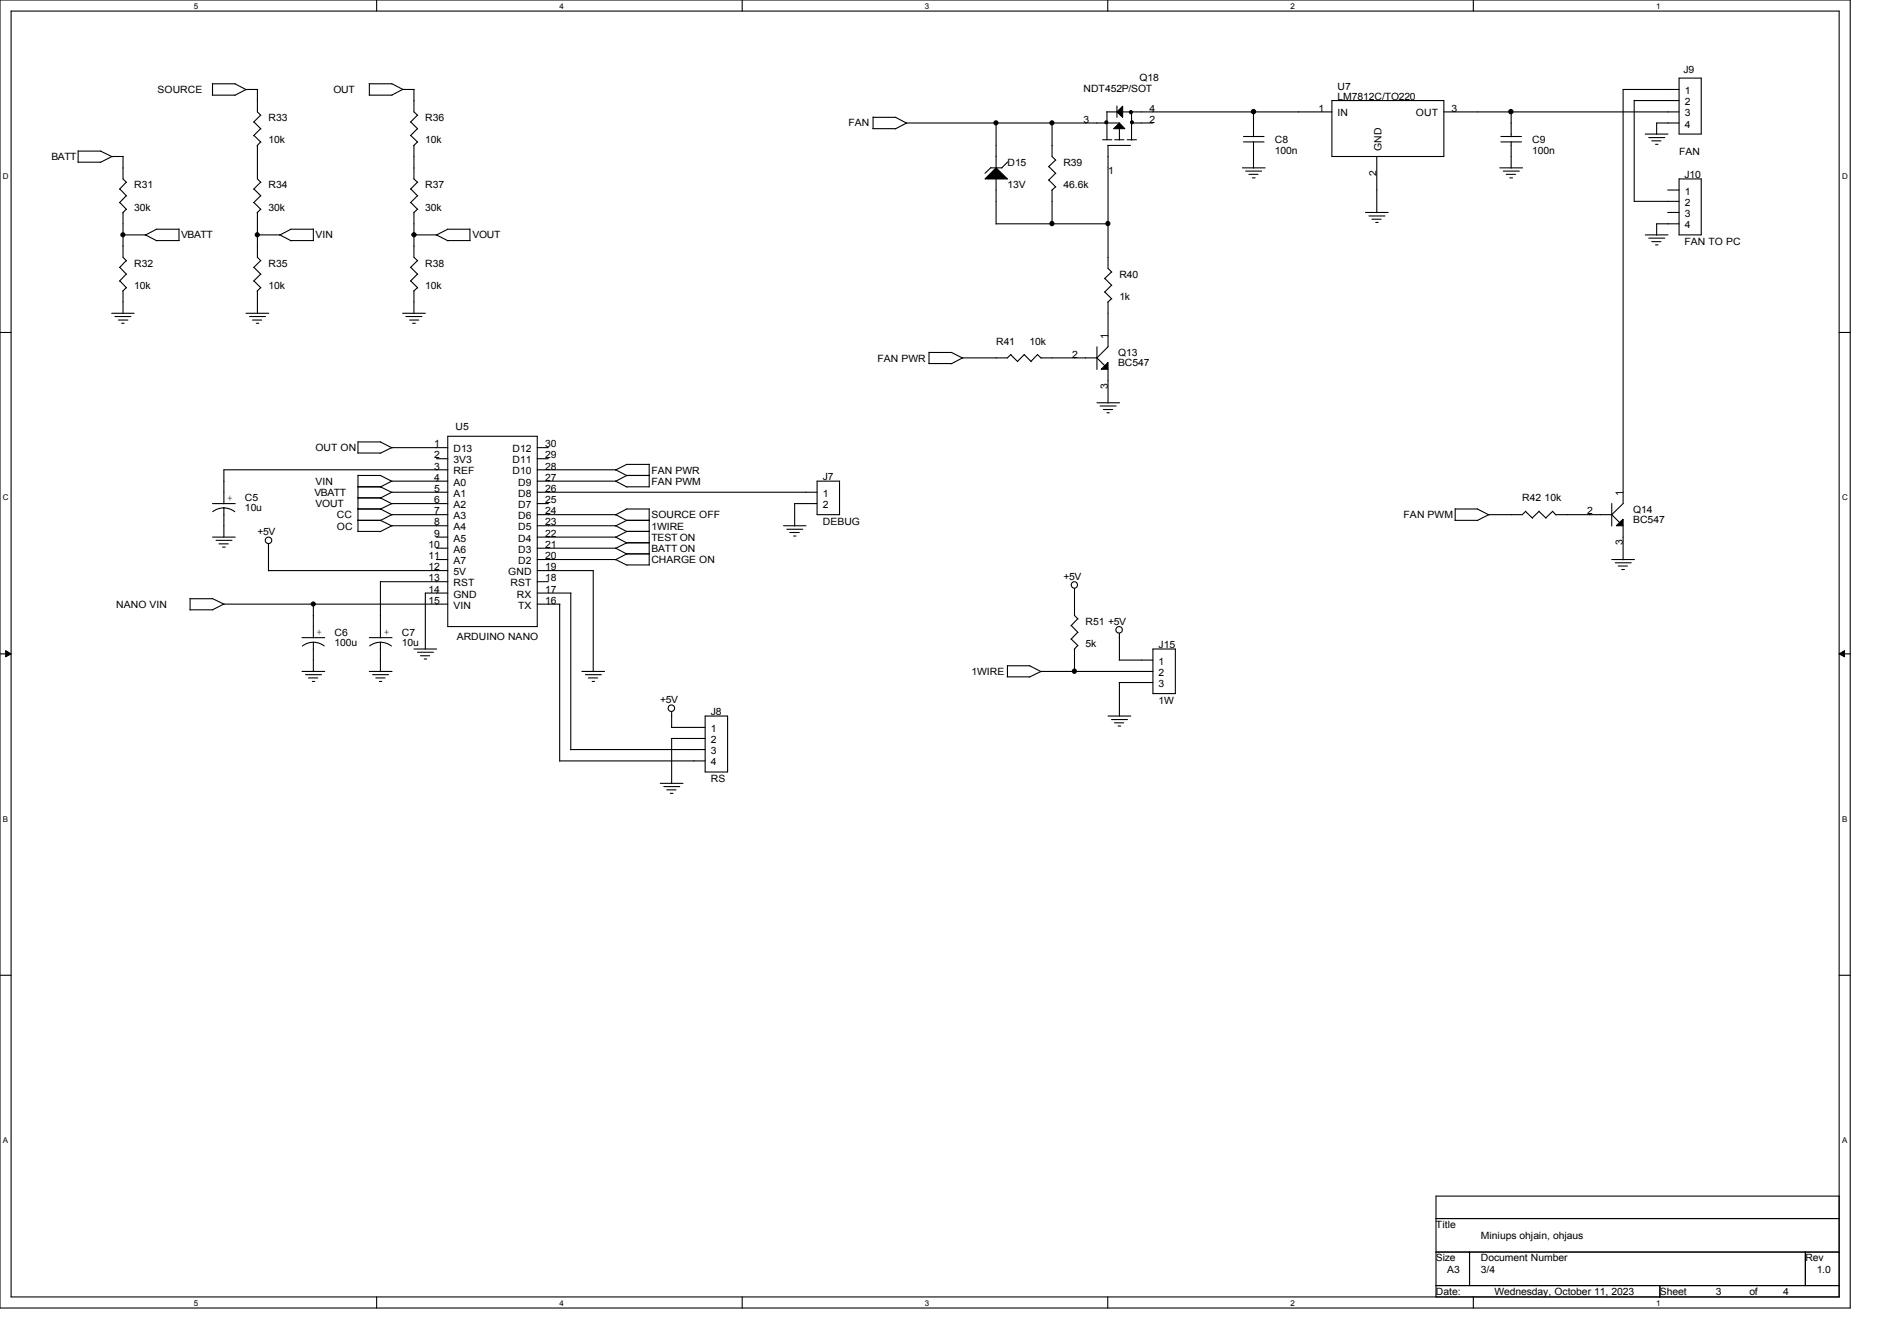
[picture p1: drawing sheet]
<svg xmlns="http://www.w3.org/2000/svg" width="297mm" height="210mm" viewBox="0 0 297 210" stroke-linecap="round" stroke-linejoin="round" font-family="sans-serif">
<path d="M0 0h289.7v204.9h-289.7zM1.7 1.7h286.3v201.4h-286.3z" fill="none" stroke="#000" stroke-width=".17"/>
<g fill="#fff">
<path d="M30.4 .2h.6v1.4h-.6z"/>
<path d="M30.4 203.3h.6v1.4h-.6z"/>
</g>
<path d="M59 0v1.7M59 203.1v1.8" fill="none" stroke="#000" stroke-width=".17"/>
<g fill="#fff">
<path d="M87.6 .2h.7v1.4h-.7z"/>
<path d="M87.6 203.3h.7v1.4h-.7z"/>
</g>
<path d="M116.2 0v1.7M116.2 203.1v1.8" fill="none" stroke="#000" stroke-width=".17"/>
<g fill="#fff">
<path d="M144.8 .2h.7v1.4h-.7z"/>
<path d="M144.8 203.3h.7v1.4h-.7z"/>
</g>
<path d="M173.4 0v1.7M173.4 203.1v1.8" fill="none" stroke="#000" stroke-width=".17"/>
<g fill="#fff">
<path d="M202.1 .2h.6v1.4h-.6z"/>
<path d="M202.1 203.3h.6v1.4h-.6z"/>
</g>
<path d="M230.7 0v1.7M230.7 203.1v1.8" fill="none" stroke="#000" stroke-width=".17"/>
<g fill="#fff">
<path d="M259.3 .2h.7v1.4h-.7z"/>
<path d="M259.3 203.3h.7v1.4h-.7z"/>
<path d="M.5 26.9h.9v1.4h-.9z"/>
<path d="M288.4 26.9h.9v1.4h-.9z"/>
<path d="M.5 77.2h.9v1.4h-.9z"/>
<path d="M288.4 77.2h.9v1.4h-.9z"/>
</g>
<path d="M0 52.1h1.7M288 52.1h1.7" fill="none" stroke="#000" stroke-width=".17"/>
<g fill="#fff">
<path d="M.5 127.6h.8v1.3h-.8z"/>
<path d="M288.4 127.6h.8v1.3h-.8z"/>
</g>
<path d="M0 102.4h1.7M288 102.4h1.7" fill="none" stroke="#000" stroke-width=".17"/>
<path d="M.9 101.9l.8 .5-.8 .5zM288 102.4l.8-.5v1z" fill="#000" stroke="#000" stroke-width=".16"/>
<g fill="#fff">
<path d="M.5 177.9h.8v1.4h-.8z"/>
<path d="M288.4 177.9h.8v1.4h-.8z"/>
</g>
<g fill="none" stroke="#000" stroke-width=".17">
<path d="M33.2 14.9h3.6M33.3 13.1h3.5M33.3 13.1v1.8M36.8 13.1l1.8 1M39.8 19.1l1.1 1.1M40.3 14v3.5l.6 .6M40.3 14h-1.8l-1.8 .9M40.8 18l-1.1 1.1M57.8 13.1h3.5M57.8 14.9h3.6M57.8 13.1v1.8M61.3 13.1l1.8 .9h1.8"/>
<path d="M63.1 14l-1.8 .9M64.3 19.1l1.1 1.1M64.8 14v3.5l.6 .6M65.4 18l-1.1 1.1M136.7 18.4h3.6M136.7 18.3v1.9M140.2 18.4l1.8 .9M156 19.2v7.1M164.7 19.3v5.2l.6 .6M173.3 17.5h1.6M173.3 17.5v4.4M174.9 16.6v1.8"/>
<path d="M175.3 19.3h-33.4l-1.7 .9M175.7 17.5h32.8M177.1 19.3h3.4M177.2 17.5v4.4M196.3 17.5v3.9M208.5 15.7h17.6v8.8h-17.6zM226.1 17.5h36.8M236.6 17.5v3.9M255.9 15.7h7M255.9 15.7v15.8h7M262.9 12.2h3.5v8.8h-3.5zM262.9 14h-8.8v64.9l-1.8 1.7"/>
<path d="M262.9 19.3h-3.5v1.7M12.2 25.4h3.5M12.2 23.7h3.6M12.2 23.6v1.8M15.7 23.7l1.9 .9M18.8 29.6l1 1.1M18.8 31.7l1 1.1M19.3 36.8h3.5M19.3 24.5v3.5l.5 .6M19.3 33.3v7l.5 .6M19.3 24.5h-1.8l-1.8 .9M19.8 28.5l-1.1 1.1"/>
<path d="M19.8 30.6l-1.1 1.1M19.8 32.8l-.6 .5M22.8 36.8l1.8 .9M24.5 35.9h3.5M24.5 35.9l-1.8 .9M24.5 37.7h3.6M28 35.9v1.8M39.8 29.6l1.1 1.1M39.8 31.7l1.1 1.1M39.8 21.2l1.1 1.1M40.3 36.8h3.6M40.3 22.8v5.2l.6 .6"/>
<path d="M40.3 33.3v7l.6 .6M40.8 28.5l-1.1 1.1M40.8 30.6l-1.1 1.1M40.8 32.8l-.5 .5M40.8 20.2l-1.1 1.1M40.8 22.2l-.5 .6M43.8 36.8l1.8 .9M45.5 35.9h3.6M45.6 37.7h3.5M45.6 35.9l-1.8 .9M49.1 35.9v1.8M64.3 29.6l1.1 1.1"/>
<path d="M64.3 31.7l1.1 1.1M64.3 21.2l1.1 1.1M64.8 36.8h3.6M64.8 22.8v5.2l.6 .6M64.8 33.3v7l.6 .6M65.4 28.5l-1.1 1.1M65.4 30.6l-1.1 1.1M65.4 32.8l-.6 .5M65.4 20.2l-1.1 1.1M65.4 22.2l-.6 .6M68.3 36.8l1.8 .9M70.1 35.9h3.5"/>
<path d="M70.1 37.7h3.5M70.1 35.9l-1.8 .9M73.6 35.9v1.8M136.7 20.2h3.5M155.1 26.3h1.8M155.2 26.2l-1 .9M156 28v7.1M156 35.1h17.5M157.8 25.4l-1 .9M164.2 26.1l1.1 1.1M164.2 28.2l1.1 1.1M164.7 29.8v5.3"/>
<path d="M165.3 25.1l-1.1 1M165.3 27.1l-1.1 1.1M165.3 29.3l-.6 .5M172.6 21.9h1.5M173.4 22.8h3.6M173.5 22.8v19.2l.6 .6M174.5 21.9h1.5M175.3 20.2v1.7M176.5 21.9h1.4M194.5 26.3h3.6M194.7 22.2h3.2M194.7 21.4h3.2"/>
<path d="M195 26.8h2.5M195.5 27.3h1.5M196.1 27.9h.4M196.3 22.2v4.1M213.8 33.3h3.5M214.3 33.8h2.5M214.8 34.3h1.4M215.4 34.8h.4M215.6 24.5v8.8M234.8 26.3h3.6M235 22.2h3.2M235 21.4h3.2"/>
<path d="M235.4 26.8h2.5M235.8 27.3h1.5M236.4 27.9h.4M236.6 22.2v4.1M257.6 21h3.6M257.6 36.8h3.6M258.1 21.5h2.5M258.1 37.3h2.5M258.6 22.1h1.5M258.6 37.8h1.5M259.2 22.6h.4M259.2 38.4h.4"/>
<path d="M261.1 33.3h1.8M261.1 29.8h1.8M262.9 28h3.5v8.8h-3.5zM262.9 35.1h-3.5v1.7M17.5 49.1h3.5M18 49.6h2.5M18.5 50.1h1.5M18.8 41.9l1 1.1M18.8 44l1 1.1M19 50.6h.4M19.3 45.6v3.5M19.8 40.8l-1.1 1.1"/>
<path d="M19.8 42.9l-1.1 1.1M19.8 45l-.6 .6M38.5 49.1h3.6M39.1 49.6h2.5M39.5 50.1h1.5M39.8 41.9l1.1 1.1M39.8 44l1.1 1.1M40.1 50.6h.4M40.3 45.6v3.5M40.8 40.8l-1.1 1.1M40.8 42.9l-1.1 1.1M40.8 45l-.5 .6"/>
<path d="M63 49.1h3.6M63.5 49.6h2.5M64.1 50.1h1.5M64.3 41.9l1.1 1.1M64.3 44l1.1 1.1M64.6 50.6h.4M64.8 45.6v3.5M65.4 40.8l-1.1 1.1M65.4 42.9l-1.1 1.1M65.4 45l-.6 .6M145.4 56.9h3.6M145.5 55.2h3.5"/>
<path d="M145.5 55.2v1.7M149 55.2l1.7 .9M158.2 55.5l1.1 1.1M158.3 55.5l-.6 .5h-7l-1.8 1M160.4 55.5l1.1 1.1M160.4 55.5l-1.1 1.1M162.4 55.5l.6 .6M162.5 55.5l-1.1 1.1M163 56h8.7l1.3 1.3M171.7 54.3v3.6M173 43.6l1.1 1.1M173 45.7l1.1 1.1"/>
<path d="M173.5 47.3v7l-1.8 1.8M173.5 57.8v5.3M174 42.6l-1.1 1M174 44.7l-1.1 1.1M174 46.8l-.6 .5M33.3 78.9h3.5M35.1 79.5l1 .3 .7 .3M35.1 79.5l-.8 .1-1 .5M35.1 79.5v4.7M56 79.7h3.6M56 78h3.6M56 76.2h3.6"/>
<path d="M56 71h3.6M56 69.2v1.8M56 74.4v8.8M56 74.5h3.6M56 69.2h3.6M59.6 79.7l1.8 .9M59.6 78l1.8 .9M59.6 74.5l1.8 .9M59.6 76.2l1.8 .9M59.6 69.2l1.8 .9M68.3 71.8h1.8M70.1 75.4h-8.8l-1.8 .9"/>
<path d="M70.1 77.1h-8.8l-1.8 .9M70.1 78.9h-8.8l-1.8 .9M70.1 68.3h14v29.8h-14zM70.1 70.1h-8.8l-1.8 .9M70.1 73.6h-35v5.3M84.1 75.4h12.3M84.1 77.1h43.8M84.1 78.9h1.8M84.1 70.1h1.8M84.1 71.8h1.8M84.1 73.6h12.3M96.4 75.4l1.8 .9"/>
<path d="M96.4 73.6l1.8 .9M98.1 79.7h3.5M98.1 74.5h3.6M98.1 72.7h3.5M98.1 76.2h3.6M98.1 74.5l-1.7 .9M98.1 72.7l-1.7 .9M98.1 79.7l-1.7 .9M101.6 72.7v3.5M101.6 79.7v8.8M127.9 75.4h3.5v5.2h-3.5zM127.9 78.9h-3.5v3.5"/>
<path d="M171.7 63.1h3.6M172.3 63.6h2.5M172.8 64.1h1.4M173.3 64.6h.4M227.8 79.7h3.6M227.8 79.7v1.8M231.3 79.7l1.8 .9M252.3 78.9v3.5M29.7 93.8h3.6M29.8 93.8v1.7M29.8 95.5h3.5M33.2 93.7l1.9 .9h35"/>
<path d="M33.3 84.1h3.5M33.8 84.6h2.5M34.3 85.2h1.4M34.8 85.7h.5M35.1 94.6l-1.8 .9M42 85.2v4.2M42 89.4h28.1M47.3 99.9h3.5M49.1 94.6v5.3M56 81.5h3.6M56 83.2h3.6M57.8 99.9h3.6"/>
<path d="M59.6 81.5l1.8 .9M68.3 84.1h1.8M68.3 87.6h1.8M68.3 85.9h1.8M70.1 82.3h-8.8l-1.8 1M70.1 80.6h-8.8l-1.8 .9M70.1 91.1h-10.5v8.8M70.1 92.9h-3.5v8.8M84.1 84.1h12.3l1.8 .9M84.1 82.3h12.3M84.1 87.6h12.3M84.1 80.6h12.3"/>
<path d="M84.1 89.4h8.8M84.1 91.1h1.8M84.1 92.9h5.3M84.1 94.6h3.6M84.1 85.9h12.3M87.6 94.6v24.6M89.4 92.9v24.5M92.9 89.4v15.8M96.4 82.3l1.8 1M96.4 85.9l1.8 .9M96.4 80.6l1.8 .9M96.4 87.6l1.8 .9"/>
<path d="M98.1 81.5h3.6M98.1 83.2h3.6M98.1 85h3.6M98.1 86.7h3.6M98.1 81.5l-1.7 .9M98.1 85l-1.7 .9M98.1 86.7l-1.7 1M98.1 88.5h3.6M98.1 83.2l-1.7 1M122.7 82.3h3.5M123.2 82.9h2.5M123.7 83.4h1.4"/>
<path d="M124.2 83.9h.4M167.7 98l1.1 1.1M168.2 92.2v4.2l.6 .5M168.7 96.9l-1 1.1M168.7 99l-1 1.1M175.3 99.2v4.2M227.8 81.5h3.5M238.8 80.1l1.1 1.1M238.9 80.1l-.6 .5h-5.2l-1.8 .9M241 80.1l1.1 1.1M241 80.1l-1.1 1M243.1 80.1l.5 .5"/>
<path d="M243.1 80.1l-1.1 1M243.6 80.6h8.7l1.3 1.3M252.3 87.6h3.6M252.9 88.1h2.5M253.4 88.6h1.4M253.9 89.2h.4M254.1 82.3v5.4M47.3 105.2h3.5M47.8 105.7h2.5M48.3 106.2h1.4M48.9 106.7h.4M49.1 100.6l.7 .1 1 .5"/>
<path d="M49.1 100.6l-1.1 .2-.7 .4M49.1 100.6v4.6M57.8 105.2h3.6M58.3 105.7h2.5M58.8 106.2h1.5M59.4 106.7h.4M59.6 100.6l1 .2 .7 .4M59.6 100.6l-.8 .1-.9 .5M59.6 100.6v4.6M64.8 101.6h3.6M65.4 102.2h2.5M65.8 102.7h1.5"/>
<path d="M66.4 103.2h.4M87.6 119.2h22.8M89.4 117.4h21M91.1 105.2h3.6M91.7 105.7h2.4M92.1 106.2h1.5M92.7 106.7h.4M105.1 113.9h5.3M105.1 115.7h5.3M105.2 111.5v2.4M105.2 115.7v7M110.4 112.1h3.5v8.8h-3.5z"/>
<path d="M157.7 106h3.5M157.7 104.3h3.5M157.7 104.2v1.8M161.2 104.3l1.8 .9M167.7 100.1l1.1 1M168.2 101.6v3.6M168.7 101.1l-.5 .6M173.5 112.1h3.5M174 112.7h2.5M174.5 113.2h1.4M175 113.7h.5M175.2 103.4h5.3"/>
<path d="M175.2 106.9h5.3M175.3 106.9v5.3M180.5 101.6h3.5v7h-3.5zM180.5 105.2h-17.5l-1.8 .8M103.4 122.7h3.5M103.9 123.2h2.5M104.4 123.7h1.4M104.9 124.2h.5M0 152.7h1.7M288 152.7h1.7M224.8 187.3h63.2v15.8h-63.2zM224.8 190.8h63.2"/>
<path d="M224.8 196.1h63.2M230.1 196.1v5.2M282.7 196.1v5.2M224.8 201.3h63.2M259.9 201.3v1.8"/>
<circle cx="42" cy="84.6" r=".51"/>
<circle cx="168.2" cy="91.6" r=".5"/>
<circle cx="175.2" cy="98.6" r=".51"/>
<circle cx="105.1" cy="110.9" r=".51"/>
</g>
<g fill="#000" stroke="#000" stroke-width=".17">
<path d="M174.4 20.2l.9-.9 .8 .9zM175.8 16.6v1.8l-.9-.9zM156 26.3l1.7 1.7h-3.5z"/>
<path d="M173.5 56.8v1h-1.1z" fill-rule="evenodd"/>
<path d="M253.1 82.3l1-1v1z" fill-rule="evenodd"/>
<circle cx="155.9" cy="19.2" r=".32"/>
<circle cx="164.7" cy="19.2" r=".32"/>
<circle cx="173.2" cy="19.2" r=".23"/>
<circle cx="177" cy="17.6" r=".24"/>
<circle cx="177.2" cy="19.2" r=".23"/>
<circle cx="196.3" cy="17.5" r=".34"/>
<circle cx="236.6" cy="17.5" r=".34"/>
<circle cx="19.2" cy="36.8" r=".32"/>
<circle cx="40.3" cy="36.8" r=".32"/>
<circle cx="64.8" cy="36.8" r=".33"/>
<circle cx="164.7" cy="35" r=".33"/>
<circle cx="173.4" cy="35" r=".33"/>
<circle cx="49" cy="94.6" r=".32"/>
<circle cx="168.2" cy="105.1" r=".33"/>
</g>
<g font-size="1.6">
<text x="263.6" y="11.4">J9</text>
<text x="24.7" y="14.6">SOURCE</text>
<text x="52.2" y="14.6">OUT</text>
<text x="169.6" y="14.4">NDT452P/SOT</text>
<text x="178.4" y="12.7">Q18</text>
<text x="180" y="17.5">4</text>
<text x="206.4" y="17.5">1</text>
<text x="209.4" y="14.1">U7</text>
<text x="209.4" y="15.6">LM7812C/TO220</text>
<text x="227.3" y="17.5">3</text>
<text x="263.8" y="14.7">1</text>
<text x="263.8" y="16.5">2</text>
<text x="42" y="19">R33</text>
<text x="42" y="22.4">10k</text>
<text x="66.6" y="19">R36</text>
<text x="66.6" y="22.4">10k</text>
<text x="132.8" y="19.8">FAN</text>
<text x="169.6" y="19.2">3</text>
<text x="180" y="19.2">2</text>
<text x="199.6" y="22.4">C8</text>
<text x="209.4" y="18.2">IN</text>
<text x="216.3" y="23.6" transform="rotate(-90 216.3 23.6)">GND</text>
<text x="221.7" y="18.2">OUT</text>
<text x="239.9" y="22.4">C9</text>
<text x="263.8" y="18.2">3</text>
<text x="263.8" y="20">4</text>
<text x="8" y="25.1">BATT</text>
<text x="21" y="29.5">R31</text>
<text x="42" y="29.5">R34</text>
<text x="66.6" y="29.5">R37</text>
<text x="157.7" y="25.9">D15</text>
<text x="157.7" y="29.5">13V</text>
<text x="166.5" y="25.9">R39</text>
<text x="166.5" y="29.5">46.6k</text>
<text x="173.5" y="27.2">1</text>
<text x="199.6" y="24">100n</text>
<text x="215.5" y="27.6" transform="rotate(-90 215.5 27.6)">2</text>
<text x="239.9" y="24">100n</text>
<text x="262.9" y="24.2">FAN</text>
<text x="263.7" y="27.9">J10</text>
<text x="21" y="33">30k</text>
<text x="42" y="33">30k</text>
<text x="66.6" y="33">30k</text>
<text x="263.8" y="30.5">1</text>
<text x="263.8" y="32.3">2</text>
<text x="263.8" y="34">3</text>
<text x="263.8" y="35.8">4</text>
<text x="21" y="41.7">R32</text>
<text x="28.4" y="37.3">VBATT</text>
<text x="42" y="41.7">R35</text>
<text x="49.4" y="37.3">VIN</text>
<text x="66.6" y="41.7">R38</text>
<text x="74" y="37.3">VOUT</text>
<text x="263.7" y="38.4">FAN TO PC</text>
<text x="21" y="45.3">10k</text>
<text x="42" y="45.3">10k</text>
<text x="66.6" y="45.3">10k</text>
<text x="175.3" y="43.5">R40</text>
<text x="175.3" y="47">1k</text>
<text x="173.4" y="53.1" transform="rotate(-90 173.4 53.1)">1</text>
<text x="137.4" y="56.6">FAN PWR</text>
<text x="156" y="54">R41</text>
<text x="161.2" y="54">10k</text>
<text x="167.8" y="56">2</text>
<text x="175" y="55.8">Q13</text>
<text x="175" y="57.3">BC547</text>
<text x="173.4" y="60.9" transform="rotate(-90 173.4 60.9)">3</text>
<text x="49.4" y="70.7">OUT ON</text>
<text x="68" y="70.1">1</text>
<text x="68" y="71.8">2</text>
<text x="71" y="70.8">D13</text>
<text x="71.3" y="67.3">U5</text>
<text x="80.3" y="70.8">D12</text>
<text x="85.3" y="71.8">29</text>
<text x="85.3" y="70.1">30</text>
<text x="49.2" y="77.7">VBATT</text>
<text x="49.4" y="75.9">VIN</text>
<text x="68" y="73.5">3</text>
<text x="68" y="75.3">4</text>
<text x="68" y="77">5</text>
<text x="71" y="72.6">3V3</text>
<text x="71" y="74.3">REF</text>
<text x="71" y="76.1">A0</text>
<text x="71" y="77.8">A1</text>
<text x="80.3" y="74.3">D10</text>
<text x="80.3" y="72.6">D11</text>
<text x="81.2" y="77.8">D8</text>
<text x="81.2" y="76.1">D9</text>
<text x="85.3" y="77">26</text>
<text x="85.3" y="75.3">27</text>
<text x="85.3" y="73.5">28</text>
<text x="102" y="75.9">FAN PWM</text>
<text x="102" y="74.2">FAN PWR</text>
<text x="128.8" y="75.2">J7</text>
<text x="128.8" y="77.8">1</text>
<text x="254.1" y="77.6" transform="rotate(-90 254.1 77.6)">1</text>
<text x="35.6" y="78.5">+</text>
<text x="38.4" y="78.5">C5</text>
<text x="38.4" y="80.1">10u</text>
<text x="40.3" y="83.8">+5V</text>
<text x="49.4" y="79.4">VOUT</text>
<text x="52.7" y="81.2">CC</text>
<text x="52.7" y="82.9">OC</text>
<text x="68" y="78.8">6</text>
<text x="68" y="80.6">7</text>
<text x="68" y="82.3">8</text>
<text x="71" y="79.6">A2</text>
<text x="71" y="81.3">A3</text>
<text x="71" y="83.1">A4</text>
<text x="81.2" y="83.1">D5</text>
<text x="81.2" y="81.3">D6</text>
<text x="81.2" y="79.6">D7</text>
<text x="85.3" y="82.3">23</text>
<text x="85.3" y="80.6">24</text>
<text x="85.3" y="78.8">25</text>
<text x="102" y="82.9">1WIRE</text>
<text x="102" y="81.2">SOURCE OFF</text>
<text x="128.8" y="82.2">DEBUG</text>
<text x="128.8" y="79.6">2</text>
<text x="219.7" y="81.2">FAN PWM</text>
<text x="238.3" y="78.5">R42 10k</text>
<text x="248.5" y="80.6">2</text>
<text x="255.7" y="80.3">Q14</text>
<text x="255.7" y="81.9">BC547</text>
<text x="67.1" y="87.6">11</text>
<text x="67.1" y="89.3">12</text>
<text x="67.1" y="85.8">10</text>
<text x="68" y="84.1">9</text>
<text x="71" y="88.3">A7</text>
<text x="71" y="84.8">A5</text>
<text x="71" y="86.6">A6</text>
<text x="81.2" y="88.3">D2</text>
<text x="81.2" y="86.6">D3</text>
<text x="81.2" y="84.8">D4</text>
<text x="85.3" y="89.3">19</text>
<text x="85.3" y="87.6">20</text>
<text x="85.3" y="85.8">21</text>
<text x="85.3" y="84.1">22</text>
<text x="102" y="86.4">BATT ON</text>
<text x="102" y="88.2">CHARGE ON</text>
<text x="102" y="84.7">TEST ON</text>
<text x="254.1" y="85.4" transform="rotate(-90 254.1 85.4)">3</text>
<text x="18.2" y="95.2">NANO VIN</text>
<text x="67.1" y="91.1">13</text>
<text x="67.1" y="92.8">14</text>
<text x="67.1" y="94.6">15</text>
<text x="71" y="90.1">5V</text>
<text x="71" y="91.8">RST</text>
<text x="71" y="93.6">GND</text>
<text x="71" y="95.3">VIN</text>
<text x="79.6" y="90.1">GND</text>
<text x="79.9" y="91.8">RST</text>
<text x="80.9" y="93.6">RX</text>
<text x="81.1" y="95.3">TX</text>
<text x="85.3" y="94.6">16</text>
<text x="85.3" y="92.8">17</text>
<text x="85.3" y="91.1">18</text>
<text x="166.5" y="90.8">+5V</text>
<text x="49.6" y="99.5">+</text>
<text x="52.4" y="99.6">C6</text>
<text x="52.4" y="101.1">100u</text>
<text x="60.1" y="99.5">+</text>
<text x="62.9" y="99.6">C7</text>
<text x="62.9" y="101.1">10u</text>
<text x="71.5" y="100.3">ARDUINO NANO</text>
<text x="170" y="97.8">R51 +5V</text>
<text x="170" y="101.3">5k</text>
<text x="181.4" y="101.5">J15</text>
<text x="152.1" y="105.7">1WIRE</text>
<text x="181.4" y="104.1">1</text>
<text x="181.4" y="105.9">2</text>
<text x="181.4" y="107.6">3</text>
<text x="103.4" y="110.1">+5V</text>
<text x="111.3" y="112">J8</text>
<text x="181.4" y="110.3">1W</text>
<text x="111.3" y="114.6">1</text>
<text x="111.3" y="116.4">2</text>
<text x="111.3" y="118.1">3</text>
<text x="111.3" y="119.9">4</text>
<text x="111.3" y="122.5">RS</text>
<text x="224.8" y="192.3">Title</text>
<text x="224.8" y="197.5">Size</text>
<text x="231.9" y="194">Miniups ohjain, ohjaus</text>
<text x="231.9" y="197.5">Document Number</text>
<text x="282.7" y="197.5">Rev</text>
<text x="224.8" y="202.8">Date:</text>
<text x="226.6" y="199.3">A3</text>
<text x="231.9" y="199.3">3/4</text>
<text x="234" y="202.8">Wednesday, October 11, 2023</text>
<text x="259.9" y="202.8">Sheet</text>
<text x="268.6" y="202.8">3</text>
<text x="273.9" y="202.8">of</text>
<text x="279.2" y="202.8">4</text>
<text x="284.4" y="199.3">1.0</text>
</g>
<g font-size="1.3">
<text x="30.4" y="1.4">5</text>
<text x="87.6" y="1.4">4</text>
<text x="144.8" y="1.4">3</text>
<text x="202.1" y="1.4">2</text>
<text x="259.3" y="1.4">1</text>
<text x=".5" y="28">D</text>
<text x="288.4" y="28">D</text>
<text x=".5" y="78.4">C</text>
<text x="288.4" y="78.4">C</text>
<text x=".5" y="128.7">B</text>
<text x="288.4" y="128.7">B</text>
<text x=".5" y="179">A</text>
<text x="288.4" y="179">A</text>
<text x="30.4" y="204.5">5</text>
<text x="87.6" y="204.5">4</text>
<text x="144.8" y="204.5">3</text>
<text x="202.1" y="204.5">2</text>
<text x="259.3" y="204.5">1</text>
</g>
</svg>
